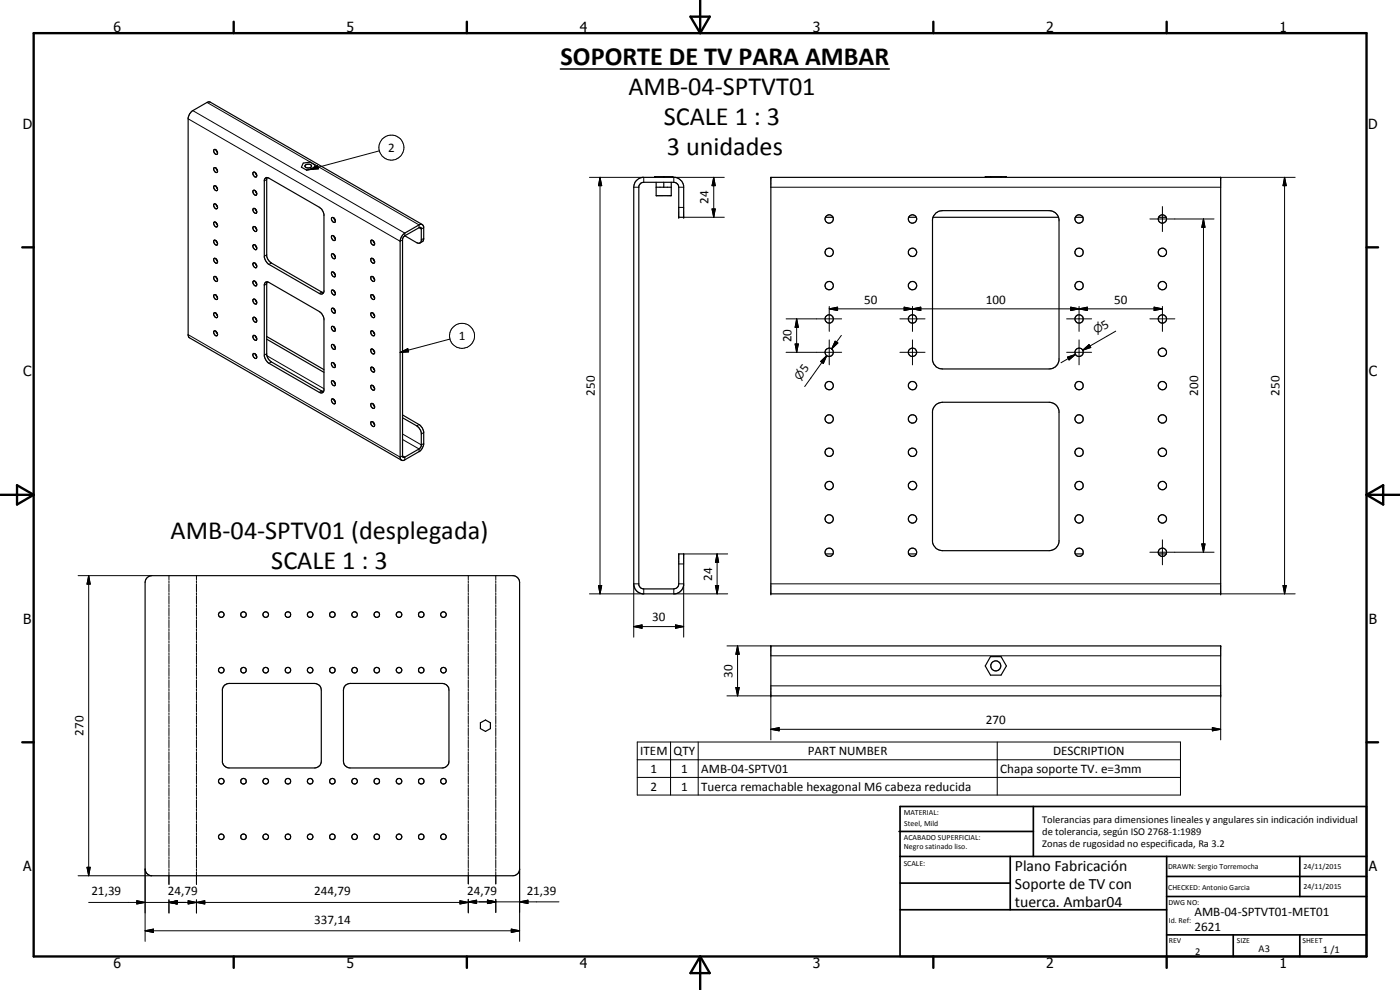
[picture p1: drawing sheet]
<svg xmlns="http://www.w3.org/2000/svg" width="420mm" height="297mm" viewBox="0 0 420 297" stroke-linecap="round" stroke-linejoin="round" font-family="sans-serif">
<g fill="none" stroke="#000" stroke-width=".35">
<path d="M64.2 50.4a.82 .82 0 0 1 .9 .4 .82 .82 0 0 1-.1 1l-.5-.2a1 1 0 0 1-.3-1.2zM64.3 44.9l.5 .1 .5 .9a.51 .51 0 0 1-.5 .5 .51 .51 0 0 1-.5-.6l-.2-.4zM64.8 55.9l-.4-.2a.84 .84 0 0 0-.1 1 .84 .84 0 0 0 .9 .4l.1-.5M64.8 55.9l.5 .7M64.8 45l.5 .8M64.8 50.4l.5 .8M76 51.7a.84 .84 0 0 1 .9 .4 .84 .84 0 0 1-.1 1 1.06 1.06 0 0 1-.8-1.4zM76 57.2a.83 .83 0 0 1 .9 .4 .83 .83 0 0 1-.1 1 1.07 1.07 0 0 1-.8-1.4zM76.6 51.8l.4 .8M76.6 57.2l.4 .8M79.7 53.4l.3-.1 .7 .2 15.1 8.7 1.1 1.2 .3 .9v23.2l-.1 .4-.5 .3-.8-.1-15.1-8.8a3.6 3.6 0 0 1-1.4-2.1v-23.2zM80.2 53.3l-.2 23.5 .3 .9 1.1 1.2 15.7 8.9"/>
<path d="M91.6 49.6a1.14 1.14 0 0 1 1.9 .3 1.14 1.14 0 0 1-2-.2zM92 51v.1M94 50.7l.6-1.2-1.6-.9-2 .3-.5 1.3 1.5 .8M94 50.7l-2 .4M94 50.7l-2 .3M190.8 54.4l.9-.8 1.1-.4h9.8a3.2 3.2 0 0 1 2.6 2.6v9.4h-1.5v-9a1.52 1.52 0 0 0-1.5-1.5h-9l-.8 .2-.7 1v119.6l.4 .8 1.1 .4h9l1.1-.4 .4-1.1v-9h1.5v9.4a2.98 2.98 0 0 1-2.6 2.6h-9.8a3 3 0 0 1-2.6-3v-119zM196.6 53.2l-.1-.2h5.5l-.3 .2M196.9 54.7v4h4.6v-4M196.9 56.2h4.6M199.2 53v.2M199.2 54.7v1.5M231.3 53.2h135v125h-135z"/>
<path d="M295.9 53.2l-.2-.2h6.3l-.2 .2M297.3 53l.1 .2M300.4 53l-.1 .2M64.2 61.3l.5-.1 .5 .6a.52 .52 0 0 1-.2 .9 .52 .52 0 0 1-.7-.6zM64.2 66.7a.83 .83 0 0 1 .9 .4 .83 .83 0 0 1-.1 1l-.5-.2a1 1 0 0 1-.3-1.2zM64.2 77.6a.83 .83 0 0 1 .9 .4 .83 .83 0 0 1-.1 1 1.09 1.09 0 0 1-.8-1.4zM64.3 72.1a.89 .89 0 0 1 .9 .5 .89 .89 0 0 1-.2 1 1.07 1.07 0 0 1-.7-1.5zM64.8 72.2l.5 .8M64.8 61.3l.5 .8M64.8 77.6l.5 .8M64.8 66.8l.5 .7M76 73.5l.1-.1a.89 .89 0 0 1 .8 .5 .89 .89 0 0 1-.1 1 1.07 1.07 0 0 1-.8-1.4z"/>
<path d="M76 68.1a.83 .83 0 0 1 .9 .4 .83 .83 0 0 1-.1 1 1.07 1.07 0 0 1-.8-1.4zM76 79a.78 .78 0 0 1 .9 .4 .78 .78 0 0 1-.2 .9l-.6-.5zM76.1 62.5a1 1 0 0 1 .8 1.5 1 1 0 0 1-.8-1.5zM76.6 68.1l.4 .8M76.6 79l.4 .8M76.6 73.6l.4 .7M76.6 62.7l.4 .8M99.6 76.2a.83 .83 0 0 1 .9 .4 .83 .83 0 0 1-.1 1 1.06 1.06 0 0 1-.8-1.4zM99.6 65.4a.84 .84 0 0 1 .9 .4 .84 .84 0 0 1-.1 1 1.07 1.07 0 0 1-.8-1.4zM99.6 70.8v-.1a.85 .85 0 0 1 .9 .5 .85 .85 0 0 1-.1 1 1.02 1.02 0 0 1-.8-1.4zM100.2 76.3l.4 .7M100.2 70.9l.4 .7"/>
<path d="M100.2 65.4l.4 .8M111.3 77.6l.1-.1a.89 .89 0 0 1 .9 .5 .89 .89 0 0 1-.2 1 1.07 1.07 0 0 1-.8-1.4zM111.4 72.1a.92 .92 0 0 1 .9 .5 .92 .92 0 0 1-.2 1 1.06 1.06 0 0 1-.7-1.5zM112 72.2l.4 .8M112 77.6l.4 .8M121.5 70.7l-.7 1.1v65.1l.4 .3 4.6-2.5 .5-.6 .1-4.2-.3-.9-.8-1.1-4.5-2.6M121.5 70.7l4.6-2.5 .3 .3v3.8a.86 .86 0 0 1-1.4 .5zM126.1 72.9l.8-.5 .3-.6v-3.8a.86 .86 0 0 0-1.4-.5l-4.3 2.4a3.6 3.6 0 0 0-1.4 2.2v65.3a.86 .86 0 0 0 1.4 .6l4.3-2.5a3.3 3.3 0 0 0 1.4-2.1v-3.9l-.6-1.2-.8-.9-5-2.9M126.8 67.4l-63.7-36.8-1 .1-4.2 2.5-1.1 1.2-.3 .9 .1 65.8 63.9 37M247.7 65.2h2.3M272.7 65.2h2.3M280 65.2h37.7"/>
<path d="M281 63.8l1.1-.5 .8-.1h32a3 3 0 0 1 2.9 2.6v42.3a3 3 0 0 1-2.9 2.6h-32a2.93 2.93 0 0 1-3-2.6v-42.3l.3-1.1zM322.7 65.2h2.3M347.7 65.2h2.3M64.2 83.1l.5-.1 .6 1a.51 .51 0 0 1-.5 .5 .51 .51 0 0 1-.5-.6zM64.2 99.4l.5-.1a1.13 1.13 0 0 1 .5 1.3 .88 .88 0 0 1-.9-.3 .88 .88 0 0 1-.1-.9zM64.3 88.4a1.1 1.1 0 0 1 .9 1.4 .88 .88 0 0 1-.9-.4 .88 .88 0 0 1 0-1zM64.8 94l-.4-.2a.84 .84 0 0 0-.1 1 .84 .84 0 0 0 .9 .4l.1-.5M64.8 83.1l.5 .8M64.8 88.5l.5 .8M64.8 94l.5 .7M64.8 99.4l.5 .8M76 89.8h.1a.95 .95 0 0 1 .8 1.4 1 1 0 0 1-.9-1.4z"/>
<path d="M76 84.4a.83 .83 0 0 1 .9 .4 .83 .83 0 0 1-.1 1 1.07 1.07 0 0 1-.8-1.4zM76 95.3a.83 .83 0 0 1 .9 .4 .83 .83 0 0 1-.1 1 1.07 1.07 0 0 1-.8-1.4zM76.6 89.9l.4 .8M76.6 84.5l.4 .7M76.6 95.3l.4 .8M79.7 84.7l.6-.1 .4 .2 15.1 8.7 .8 .6 .5 .9 .1 .6v21.5l-.1 .5-.5 .3-.8-.2-15.1-8.7a3.6 3.6 0 0 1-1.4-2.2v-21.5zM80.2 84.6l-.2 21.8 .3 1 1.1 1.2 15.7 8.9M99.6 92.6v-.1a.89 .89 0 0 1 .9 .5 .89 .89 0 0 1-.1 1 1.07 1.07 0 0 1-.8-1.4zM99.6 87.1a.83 .83 0 0 1 .9 .4 .83 .83 0 0 1-.1 1 1.07 1.07 0 0 1-.8-1.4zM99.6 81.6a.9 .9 0 0 1 .9 .5 .9 .9 0 0 1-.1 1l-.8-.6-.1-.3zM99.6 97.9a.9 .9 0 0 1 .9 .5 .9 .9 0 0 1-.1 1l-.8-.5-.1-.4zM100.2 92.6l.4 .8"/>
<path d="M100.2 81.7l.4 .8M100.2 98l.4 .8M100.2 87.2l.4 .7M111.3 83.1l.1-.1a.89 .89 0 0 1 .9 .5 .89 .89 0 0 1-.2 1 1.07 1.07 0 0 1-.8-1.4zM111.3 93.9h.1a.89 .89 0 0 1 .9 .4 .89 .89 0 0 1-.2 1 1.07 1.07 0 0 1-.8-1.4zM111.3 99.4l.1-.1a.91 .91 0 0 1 .9 .5 .91 .91 0 0 1 0 1 1 1 0 0 1-1-1.4zM111.4 88.4a.9 .9 0 0 1 .9 .5 .9 .9 0 0 1-.2 1 1.01 1.01 0 0 1-.7-1.5zM112 83.1l.4 .8M112 94l.4 .7M112 88.5l.4 .8M112 99.4l.4 .8M76 106.2a.84 .84 0 0 1 .9 .4 .84 .84 0 0 1-.1 1 1.07 1.07 0 0 1-.8-1.4z"/>
<path d="M76.1 100.6a.92 .92 0 0 1 .8 .5 .92 .92 0 0 1-.1 1.1 1.09 1.09 0 0 1-.7-1.6zM76.6 100.8l.4 .8M76.6 106.2l.4 .8M80 101.8l17.2 9.9M80 101l17.2 9.9M99.6 103.5a.84 .84 0 0 1 .9 .4 .84 .84 0 0 1-.1 1 1.07 1.07 0 0 1-.8-1.4zM99.6 108.9a.88 .88 0 0 1 .9 .3 .88 .88 0 0 1 0 1.1 1 1 0 0 1-.9-1.4zM99.6 114.3a.89 .89 0 0 1 .9 .5 .89 .89 0 0 1-.1 .9 1.01 1.01 0 0 1-.8-1.4zM99.6 119.7a.9 .9 0 0 1 .9 .5 .9 .9 0 0 1-.1 1 1.06 1.06 0 0 1-.8-1.5zM100.2 109l.4 .7M100.2 114.4l.4 .7M100.2 103.5l.4 .8"/>
<path d="M100.2 119.8l.4 .8M111.3 104.8a.83 .83 0 0 1 1 .4 .83 .83 0 0 1-.2 1 1.07 1.07 0 0 1-.8-1.4zM111.3 115.7l.1-.1a.9 .9 0 0 1 .9 .5 .9 .9 0 0 1-.2 1 1.07 1.07 0 0 1-.8-1.4zM111.4 110.2a.92 .92 0 0 1 .9 .5 .92 .92 0 0 1-.2 1 1.06 1.06 0 0 1-.7-1.5zM112 110.3l.4 .8M112 104.9l.4 .7M112 115.7l.4 .8M111.3 121.2a.83 .83 0 0 1 1 .3 .83 .83 0 0 1-.2 1.1 1.07 1.07 0 0 1-.8-1.4zM111.4 126.5a.92 .92 0 0 1 .9 .5 .92 .92 0 0 1-.2 1 1.06 1.06 0 0 1-.7-1.5zM112 126.7l.4 .7M112 121.2l.4 .8M281 121.3l1.9-.6h32a3 3 0 0 1 2.9 2.6v39.3a3 3 0 0 1-2.9 2.6h-32a3 3 0 0 1-3-2.6v-39.3l.3-1.1z"/>
<path d="M44 173.5l.9-.7 .6-.1h108.5a2.09 2.09 0 0 1 1.9 2.1v85.9a2 2 0 0 1-1.9 2.1h-108.5a2.09 2.09 0 0 1-2-2.1v-85.9zM247.7 166.2h2.3M272.7 166.2h2.3M322.7 166.2h2.3M347.7 166.2h2.3M231.3 193.8h135v15h-135zM297.3 197h3.1l1.6 2.8-1.6 2.8h-3.1l-1.6-2.8zM67.2 205.8l.9-.6 .6-.1h25.7a2 2 0 0 1 2 2v21.3a2 2 0 0 1-2 2h-25.7a2.2 2.2 0 0 1-2-1.6v-22.1zM103.5 205.8l.9-.6 .7-.1h27.6a2 2 0 0 1 2 2v21.3a2 2 0 0 1-2 2h-27.6a2.09 2.09 0 0 1-2-2v-21.3zM144.2 216.9l1.5-.9 1.5 .9v1.7l-1.5 .9-1.5-.9z"/>
<circle cx="248.8" cy="75.7" r="1.25"/>
<circle cx="248.9" cy="65.7" r="1.25"/>
<circle cx="273.8" cy="65.7" r="1.24"/>
<circle cx="273.8" cy="75.7" r="1.25"/>
<circle cx="323.8" cy="65.7" r="1.25"/>
<circle cx="323.8" cy="75.7" r="1.26"/>
<circle cx="348.8" cy="75.7" r="1.25"/>
<circle cx="348.9" cy="65.7" r="1.25"/>
<circle cx="248.9" cy="85.7" r="1.25"/>
<circle cx="248.9" cy="95.7" r="1.25"/>
<circle cx="273.8" cy="85.7" r="1.25"/>
<circle cx="273.9" cy="95.7" r="1.25"/>
<circle cx="323.8" cy="85.7" r="1.24"/>
<circle cx="323.9" cy="95.7" r="1.27"/>
<circle cx="348.8" cy="85.7" r="1.26"/>
<circle cx="348.8" cy="95.7" r="1.25"/>
<circle cx="248.8" cy="105.7" r="1.25"/>
<circle cx="248.8" cy="115.7" r="1.25"/>
<circle cx="273.9" cy="105.7" r="1.26"/>
<circle cx="273.9" cy="115.7" r="1.26"/>
<circle cx="323.8" cy="105.7" r="1.24"/>
<circle cx="323.8" cy="115.7" r="1.26"/>
<circle cx="348.8" cy="115.7" r="1.26"/>
<circle cx="348.8" cy="105.7" r="1.26"/>
<circle cx="248.9" cy="135.7" r="1.25"/>
<circle cx="248.9" cy="125.7" r="1.25"/>
<circle cx="273.8" cy="135.7" r="1.25"/>
<circle cx="273.9" cy="125.7" r="1.25"/>
<circle cx="323.8" cy="125.7" r="1.25"/>
<circle cx="323.9" cy="135.7" r="1.27"/>
<circle cx="348.8" cy="135.7" r="1.25"/>
<circle cx="348.9" cy="125.7" r="1.24"/>
<circle cx="248.9" cy="155.7" r="1.24"/>
<circle cx="248.9" cy="145.7" r="1.25"/>
<circle cx="273.8" cy="155.7" r="1.25"/>
<circle cx="273.9" cy="145.7" r="1.27"/>
<circle cx="323.8" cy="155.7" r="1.25"/>
<circle cx="323.8" cy="145.7" r="1.25"/>
<circle cx="348.8" cy="145.7" r="1.25"/>
<circle cx="348.8" cy="155.7" r="1.24"/>
<circle cx="248.9" cy="165.7" r="1.25"/>
<circle cx="273.9" cy="165.7" r="1.25"/>
<circle cx="323.8" cy="165.7" r="1.25"/>
<circle cx="348.8" cy="165.7" r="1.25"/>
<circle cx="66.4" cy="184.4" r=".83"/>
<circle cx="73.1" cy="184.4" r=".85"/>
<circle cx="79.7" cy="184.4" r=".83"/>
<circle cx="86.4" cy="184.4" r=".85"/>
<circle cx="93.1" cy="184.4" r=".83"/>
<circle cx="99.7" cy="184.4" r=".85"/>
<circle cx="106.4" cy="184.4" r=".83"/>
<circle cx="113.1" cy="184.4" r=".85"/>
<circle cx="119.8" cy="184.4" r=".84"/>
<circle cx="126.4" cy="184.4" r=".85"/>
<circle cx="133.1" cy="184.4" r=".83"/>
<circle cx="298.8" cy="199.8" r="1.51"/>
<circle cx="66.4" cy="201.1" r=".84"/>
<circle cx="73.1" cy="201.1" r=".84"/>
<circle cx="79.8" cy="201.1" r=".84"/>
<circle cx="86.4" cy="201.1" r=".82"/>
<circle cx="93.1" cy="201.1" r=".84"/>
<circle cx="99.8" cy="201.1" r=".83"/>
<circle cx="106.4" cy="201.1" r=".84"/>
<circle cx="113.1" cy="201.1" r=".83"/>
<circle cx="119.8" cy="201.1" r=".84"/>
<circle cx="126.4" cy="201.1" r=".82"/>
<circle cx="133.1" cy="201.1" r=".83"/>
<circle cx="66.4" cy="234.4" r=".84"/>
<circle cx="73.1" cy="234.4" r=".85"/>
<circle cx="79.8" cy="234.4" r=".84"/>
<circle cx="86.4" cy="234.4" r=".85"/>
<circle cx="93.1" cy="234.4" r=".84"/>
<circle cx="99.8" cy="234.4" r=".83"/>
<circle cx="106.4" cy="234.4" r=".84"/>
<circle cx="113.1" cy="234.4" r=".85"/>
<circle cx="119.7" cy="234.4" r=".84"/>
<circle cx="126.4" cy="234.4" r=".85"/>
<circle cx="133.1" cy="234.4" r=".83"/>
<circle cx="66.4" cy="251.1" r=".83"/>
<circle cx="73.1" cy="251.1" r=".84"/>
<circle cx="79.7" cy="251.1" r=".83"/>
<circle cx="86.4" cy="251.1" r=".85"/>
<circle cx="93.1" cy="251.1" r=".83"/>
<circle cx="99.7" cy="251.1" r=".82"/>
<circle cx="106.4" cy="251.1" r=".84"/>
<circle cx="113.1" cy="251.1" r=".84"/>
<circle cx="119.7" cy="251.1" r=".83"/>
<circle cx="126.4" cy="251.1" r=".84"/>
<circle cx="133.1" cy="251.1" r=".83"/>
</g>
<g fill="none" stroke="#000" stroke-width=".3">
<path d="M56.5 35.6l63.6 36.8 .7-.4M57.9 33.2l63.6 36.7v.8M62.1 30.7l63.7 36.8v.8l.6 .4 .8-.4M80 53.9l-.7 .4M93 50.8l2.3-1.1 .2 1zM113.9 45.3l-20.9 5.5M176.9 53.2h16.3v1.5M180.1 53.2l.5 2.5h-1zM180.1 53.2v125M190.2 56.2h1.5M203.7 56.2h1.5M214.2 53.2l.5 2.5h-1z"/>
<path d="M214.2 53.2v12M217.4 53.2h-15.2v1.5M231.3 56.2h135M366.3 53.2h22.4M385.5 53.2l.5 2.5h-.9zM385.5 53.2v125M80 76.5l-.7 .4M81.4 78.9l-.7 .4M127.2 71.5l-.8 .5M203.7 62.2h1.5M205.2 65.2h12.2M213.7 62.7h1l-.5 2.5z"/>
<path d="M345.1 65.7h19.3M348.9 62v7.5M361.2 65.7l.4 2.5h-.9zM361.2 65.7v100M64.8 99.6l.3 .1M80 85.2l-.7 .4M96.6 87.6l-.8 .5M235.9 95.7h16.7M239.1 95.7l.5 2.5h-1zM239.1 95.7v10M248.9 92.7l2.5-.5v1zM248.9 91.9v7.5"/>
<path d="M248.9 92.7h100M270.1 95.7h7.5M271.3 92.2l2.5 .5-2.5 .5zM271.3 92.2l5 1v-1l-5 1zM273.8 92.7l2.5-.5v1zM273.8 91.9v7.5M320.1 95.7h7.5M321.3 92.2l2.5 .5-2.5 .5zM321.3 92.2l5 1v-1l-5 1zM323.8 92.7l2.5-.5v1zM323.8 91.9v7.5M334.8 99.4l-9.9 5.7"/>
<path d="M345.1 95.7h7.5M346.4 92.2l2.5 .5-2.5 .5zM348.9 91.9v7.5M56.5 100.4l63.6 36.8 .7-.4 .7 .4v.8M76.7 106.3l.2 .2M80 106.1l-.7 .5M80.1 106.7l17.1 9.9M81.4 108.6l-.7 .4M96.6 117.3l-.8 .4M100.2 120l.2 .1M120.1 105.7l2.3-1.1 .2 1zM135.1 101.7l-15 4"/>
<path d="M235.9 105.7h16.7M238.6 103.2h1l-.5 2.5zM246.3 108.5l1.8-1.8-1 2.4zM248.1 106.7l-6.6 9.3M248.9 102v7.5M250.6 102.4l.8 .5-1.8 1.8zM252.5 100.6l-2.9 4.1M270.1 105.7h7.5M273.8 102v7.5M320.1 105.7h7.5M320.4 107.1l2.4-.8-2 1.7zM322.8 106.3l-4.4 2.5"/>
<path d="M323.8 102v7.5M324.9 105.1l1.9-1.7 .6 .9zM327.1 103.8l-2.2 1.3M112 126.8l.2 .1M120.8 130.2l5.6 3.3 .8-.4M120.8 131.9l5 2.8v.8M125.8 127.4l-.8 .4M127.2 129.8l-.8 .4M23.4 172.7h22.1M26.6 172.7l.5 2.6h-1zM26.6 172.7v90.1M50.7 172.7v1.2"/>
<path d="M50.7 174.2v.6M50.7 175.1v2.4M50.7 177.8v.6M50.7 178.7v2.4M59 172.7v1.2M59 174.2v.6M59 175.1v2.4M59 177.8v.6M59 178.7v2.4M140.5 172.7v1.2M140.5 174.2v.6M140.5 175.1v2.4"/>
<path d="M140.5 177.8v.6M140.5 178.7v2.4M148.8 172.7v1.2M148.8 174.2v.6M148.8 175.1v2.4M148.8 177.8v.6M148.8 178.7v2.4M179.6 175.7h1l-.5 2.5zM191.7 175.2h-1.5v16M193.2 176.7v1.5h-16.3M202.2 176.7v1.5h16.2M203.7 175.2h1.5v16"/>
<path d="M203.7 169.2h1.5M205.2 166.2h13.2M214.7 175.7h1l-.5 2.5zM215.2 166.2l.5 2.5h-1zM215.2 166.2v12M231.3 175.2h135M345.1 165.7h19.3M348.9 162v7.5M360.7 163.2h.9l-.4 2.5zM366.3 178.2h22.4M385.1 175.7h.9l-.5 2.5zM50.7 181.4v.6"/>
<path d="M50.7 182.3v2.4M50.7 185v.6M50.7 185.9v2.4M50.7 188.6v.6M50.7 189.5v2.4M50.7 192.2v.6M50.7 193.2v2.3M50.7 195.8v.7M50.7 196.7v2.4M50.7 199.4v.6M59 181.4v.6M59 182.3v2.4"/>
<path d="M59 185v.6M59 185.9v2.4M59 188.6v.6M59 189.5v2.4M59 192.2v.6M59 193.2v2.3M59 195.8v.7M59 196.7v2.4M59 199.4v.6M140.5 181.4v.6M140.5 182.3v2.4M140.5 185v.6"/>
<path d="M140.5 185.9v2.4M140.5 188.6v.6M140.5 189.5v2.4M140.5 192.2v.6M140.5 193.2v2.3M140.5 195.8v.7M140.5 196.7v2.4M140.5 199.4v.6M148.8 181.4v.6M148.8 182.3v2.4M148.8 185v.6M148.8 185.9v2.4"/>
<path d="M148.8 188.6v.6M148.8 189.5v2.4M148.8 192.2v.6M148.8 193.2v2.3M148.8 195.8v.7M148.8 196.7v2.4M148.8 199.4v.6M190.2 188l2.5-.5v1zM190.2 188h15M202.7 187.5l2.5 .5-2.5 .5zM218.2 193.8h13.1M221.3 193.8l.6 2.5h-1.1z"/>
<path d="M221.3 193.8v15M231.3 196.8h135M50.7 200.3v2.4M50.7 203v.6M50.7 204v2.3M50.7 206.6v.7M50.7 207.6v2.3M50.7 210.2v.6M50.7 211.1v2.4M50.7 213.9v.5M50.7 214.8v2.3M50.7 217.4v.7"/>
<path d="M50.7 218.4v2.3M59 200.3v2.4M59 203v.6M59 204v2.3M59 206.6v.7M59 207.6v2.3M59 210.2v.6M59 211.1v2.4M59 213.9v.5M59 214.8v2.3M59 217.4v.7M59 218.4v2.3"/>
<path d="M140.5 200.3v2.4M140.5 203v.6M140.5 204v2.3M140.5 206.6v.7M140.5 207.6v2.3M140.5 210.2v.6M140.5 211.1v2.4M140.5 213.9v.5M140.5 214.8v2.3M140.5 217.4v.7M140.5 218.4v2.3M148.8 200.3v2.4"/>
<path d="M148.8 203v.6M148.8 204v2.3M148.8 206.6v.7M148.8 207.6v2.3M148.8 210.2v.6M148.8 211.1v2.4M148.8 213.9v.5M148.8 214.8v2.3M148.8 217.4v.7M148.8 218.4v2.3M218.2 208.8h13.1v13.2M220.8 206.3h1.1l-.6 2.5z"/>
<path d="M231.3 218.8l2.5-.5v1zM231.3 205.8h135M231.3 218.8h135M363.8 218.3l2.5 .5-2.5 .5zM366.3 208.8v13.2M50.7 221v.7M50.7 221.9v2.4M50.7 224.7v.5M50.7 225.6v2.4M50.7 228.2v.7M50.7 229.2v2.3M50.7 231.8v.7"/>
<path d="M50.7 232.7v2.4M50.7 235.5v.6M50.7 236.3v2.5M50.7 239.1v.5M50.7 239.9v2.5M59 221v.7M59 221.9v2.4M59 224.7v.5M59 225.6v2.4M59 228.2v.7M59 229.2v2.3M59 231.8v.7"/>
<path d="M59 232.7v2.4M59 235.5v.6M59 236.3v2.5M59 239.1v.5M59 239.9v2.5M140.5 221v.7M140.5 221.9v2.4M140.5 224.7v.5M140.5 225.6v2.4M140.5 228.2v.7M140.5 229.2v2.3M140.5 231.8v.7"/>
<path d="M140.5 232.7v2.4M140.5 235.5v.6M140.5 236.3v2.5M140.5 239.1v.5M140.5 239.9v2.5M148.8 221v.7M148.8 221.9v2.4M148.8 224.7v.5M148.8 225.6v2.4M148.8 228.2v.7M148.8 229.2v2.3M148.8 231.8v.7"/>
<path d="M148.8 232.7v2.4M148.8 235.5v.6M148.8 236.3v2.5M148.8 239.1v.5M148.8 239.9v2.5M191.3 222.6h163v15.9h-163zM191.3 228h163M191.3 233.3h163M201.2 222.6v15.9M209.5 222.6v15.9M299.3 222.6v15.9M50.7 242.6v.6"/>
<path d="M50.7 243.5v2.4M50.7 246.3v.5M50.7 247.1v2.5M50.7 249.9v.5M50.7 250.7v2.5M50.7 253.4v.6M50.7 254.3v2.5M50.7 257v.6M50.7 257.9v2.4M59 242.6v.6M59 243.5v2.4M59 246.3v.5"/>
<path d="M59 247.1v2.5M59 249.9v.5M59 250.7v2.5M59 253.4v.6M59 254.3v2.5M59 257v.6M59 257.9v2.4M140.5 242.6v.6M140.5 243.5v2.4M140.5 246.3v.5M140.5 247.1v2.5M140.5 249.9v.5"/>
<path d="M140.5 250.7v2.5M140.5 253.4v.6M140.5 254.3v2.5M140.5 257v.6M140.5 257.9v2.4M148.8 242.6v.6M148.8 243.5v2.4M148.8 246.3v.5M148.8 247.1v2.5M148.8 249.9v.5M148.8 250.7v2.5M148.8 253.4v.6"/>
<path d="M148.8 254.3v2.5M148.8 257v.6M148.8 257.9v2.4M23.4 262.8h22.1M26.1 260.2h1l-.5 2.6zM26.6 270.8h113.9M41.1 270.3l2.4 .5-2.4 .4zM43.5 279.3l2.5-.5v1zM43.5 279.3h112.4M43.5 260.7v21.7M50.7 270.8l2.5-.5v.9zM50.7 260.6v.6"/>
<path d="M50.7 261.5v3.8M50.7 270v3.9M56.5 270.3l2.5 .5-2.5 .4zM59 270.8l2.5-.5v.9zM59 260.6v.6M59 261.5v3.8M59 270v3.9M138 270.3l2.5 .5-2.5 .4zM140.5 270.6l2.5-.5v1zM140.5 260.6v.6M140.5 261.5v3.7M140.5 269.8v4.1"/>
<path d="M140.5 270.6h27.3M146.3 270.1l2.5 .5-2.5 .5zM148.8 260.6v.6M148.8 261.5v3.7M148.8 269.8v4M153.4 278.8l2.5 .5-2.5 .5zM155.9 270.6l2.5-.5v1zM155.9 260.7v21.7"/>
<circle cx="117.5" cy="44.3" r="3.7"/>
<circle cx="138.7" cy="100.8" r="3.7"/>
</g>
<path d="M168.2 20.7h98.7" fill="none" stroke="#000" stroke-width=".46"/>
<g fill="#000">
<circle cx="231.3" cy="53.2" r=".18"/>
<circle cx="366.3" cy="53.2" r=".18"/>
<circle cx="203.7" cy="65.2" r=".18"/>
<circle cx="205.2" cy="65.2" r=".18"/>
<circle cx="231.3" cy="178.2" r=".18"/>
<circle cx="366.3" cy="178.2" r=".18"/>
<circle cx="231.3" cy="193.8" r=".18"/>
<circle cx="366.3" cy="193.8" r=".18"/>
<circle cx="231.3" cy="208.8" r=".18"/>
<circle cx="366.3" cy="208.8" r=".18"/>
</g>
<g fill="none" stroke="#000" stroke-width=".71">
<path d="M10.1 9.9h400v277.1h-400zM70.1 6.5v3.4M140.1 6.5v3.4M207.2 5h5.8l-2.9 4.9zM210.1 0v9.9M280.1 6.5v3.4M350.1 6.5v3.4M6.7 74.2h3.4M410.1 74.2h3.5M.1 148.5h10M5.1 145.6l5 2.9-5 2.9zM410.1 148.5h10"/>
<path d="M410.1 148.5l5-2.9v5.8zM6.7 222.7h3.4M410.1 222.7h3.5M70.1 287v3.4M140.1 287v3.4M210.1 287v10M210.1 287l2.9 5h-5.8zM280.1 287v3.4M350.1 287v3.4"/>
</g>
<g fill="none" stroke="#000" stroke-width=".51">
<path d="M269.8 249.5h40.3M270.1 242h140v45h-140zM270.1 257h140M303.2 257v16M310.1 242v15M350.1 257v30M390.1 257v12M270.1 265h33.1M270.1 273h80M350.1 269h60M350.1 263h60M350.1 280.5h60"/>
<path d="M370.1 280.5v6.5M390.1 280.5v6.5"/>
</g>
<g fill="#000">
<path d="M93 50.8l2.3-1.1 .2 1zM180.1 53.2l.5 2.5h-1zM214.2 53.2l.5 2.5h-1zM385.5 53.2l.5 2.5h-.9zM213.7 62.7h1l-.5 2.5zM361.2 65.7l.4 2.5h-.9zM239.1 95.7l.5 2.5h-1zM248.9 92.7l2.5-.5v1zM271.3 92.2l2.5 .5-2.5 .5zM273.8 92.7l2.5-.5v1zM321.3 92.2l2.5 .5-2.5 .5zM323.8 92.7l2.5-.5v1z"/>
<path d="M346.4 92.2l2.5 .5-2.5 .5zM120.1 105.7l2.3-1.1 .2 1zM238.6 103.2h1l-.5 2.5zM246.3 108.5l1.8-1.8-1 2.4zM250.6 102.4l.8 .5-1.8 1.8zM320.4 107.1l2.4-.8-2 1.7zM324.9 105.1l1.9-1.7 .6 .9zM26.6 172.7l.5 2.6h-1zM179.6 175.7h1l-.5 2.5zM214.7 175.7h1l-.5 2.5zM215.2 166.2l.5 2.5h-1zM360.7 163.2h.9l-.4 2.5z"/>
<path d="M385.1 175.7h.9l-.5 2.5zM190.2 188l2.5-.5v1zM202.7 187.5l2.5 .5-2.5 .5zM221.3 193.8l.6 2.5h-1.1zM220.8 206.3h1.1l-.6 2.5zM231.3 218.8l2.5-.5v1zM363.8 218.3l2.5 .5-2.5 .5zM26.1 260.2h1l-.5 2.6zM41.1 270.3l2.4 .5-2.4 .4zM43.5 279.3l2.5-.5v1zM50.7 270.8l2.5-.5v.9zM56.5 270.3l2.5 .5-2.5 .4z"/>
<path d="M59 270.8l2.5-.5v.9zM138 270.3l2.5 .5-2.5 .4zM140.5 270.6l2.5-.5v1zM146.3 270.1l2.5 .5-2.5 .5zM153.4 278.8l2.5 .5-2.5 .5zM155.9 270.6l2.5-.5v1z"/>
</g>
<g font-size="7.9">
<text x="168.2" y="19.6">SOPORTE DE TV PARA AMBAR</text>
<text x="188.6" y="28.6">AMB-04-SPTVT01</text>
<text x="199.2" y="37.6">SCALE 1 : 3</text>
<text x="200.1" y="46.6">3 unidades</text>
<text x="51.2" y="161.6">AMB-04-SPTV01 (desplegada)</text>
<text x="81.4" y="170.6">SCALE 1 : 3</text>
</g>
<g font-size="4.7">
<text x="304.6" y="261.2">Plano Fabricación</text>
<text x="304.6" y="266.6">Soporte de TV con</text>
<text x="304.6" y="272">tuerca. Ambar04</text>
</g>
<g font-size="4.2">
<text x="34" y="9.6">6</text>
<text x="104" y="9.6">5</text>
<text x="174" y="9.6">4</text>
<text x="244" y="9.6">3</text>
<text x="314" y="9.6">2</text>
<text x="384" y="9.6">1</text>
<text x="6.8" y="38.7">D</text>
<text x="410.6" y="38.7">D</text>
<text x="7" y="112.9">C</text>
<text x="410.8" y="112.9">C</text>
<text x="7" y="187.1">B</text>
<text x="410.8" y="187.1">B</text>
<text x="7" y="261.4">A</text>
<text x="410.8" y="261.4">A</text>
<text x="34" y="290.4">6</text>
<text x="104" y="290.4">5</text>
<text x="174" y="290.4">4</text>
<text x="244" y="290.4">3</text>
<text x="314" y="290.4">2</text>
<text x="384" y="290.4">1</text>
</g>
<g font-size="3.9">
<text x="116.5" y="45.6">2</text>
<text x="212.7" y="61.3" transform="rotate(-90 212.7 61.3)">24</text>
<text x="259.4" y="91.1">50</text>
<text x="295.9" y="91.1">100</text>
<text x="334.3" y="91.1">50</text>
<text x="331.4" y="98.9" transform="rotate(-30 331.4 98.9)">5</text>
<text x="137.7" y="102.1">1</text>
<text x="237.6" y="102.7" transform="rotate(-90 237.6 102.7)">20</text>
<text x="241.8" y="111.9" transform="rotate(-54 241.8 111.9)">5</text>
<text x="178.6" y="118.7" transform="rotate(-90 178.6 118.7)">250</text>
<text x="359.6" y="118.7" transform="rotate(-90 359.6 118.7)">200</text>
<text x="384" y="118.7" transform="rotate(-90 384 118.7)">250</text>
<text x="213.7" y="174.2" transform="rotate(-90 213.7 174.2)">24</text>
<text x="195.7" y="186.4">30</text>
<text x="219.8" y="203.3" transform="rotate(-90 219.8 203.3)">30</text>
<text x="25.1" y="220.7" transform="rotate(-90 25.1 220.7)">270</text>
<text x="295.9" y="217.3">270</text>
<text x="192.1" y="226.6">ITEM</text>
<text x="202.2" y="226.6">QTY</text>
<text x="242.4" y="226.6">PART NUMBER</text>
<text x="316" y="226.6">DESCRIPTION</text>
<text x="195.3" y="231.9">1</text>
<text x="204.4" y="231.9">1</text>
<text x="210.4" y="231.9">AMB-04-SPTV01</text>
<text x="300.2" y="231.9">Chapa soporte TV. e=3mm</text>
<text x="195.3" y="237.2">2</text>
<text x="204.4" y="237.2">1</text>
<text x="210.4" y="237.3">Tuerca remachable hexagonal M6 cabeza reducida</text>
<text x="27.4" y="268.6">21,39</text>
<text x="50.4" y="268.6">24,79</text>
<text x="94.3" y="268.6">244,79</text>
<text x="140.2" y="268.5">24,79</text>
<text x="158.1" y="268.5">21,39</text>
<text x="358.5" y="275">AMB-04-SPTVT01-MET01</text>
<text x="94.3" y="277.2">337,14</text>
<text x="358.5" y="279.4">2621</text>
</g>
<g font-size="3.3">
<text x="329" y="100.3" transform="rotate(-30 329 100.3)">n</text>
<text x="240.2" y="114.2" transform="rotate(-54 240.2 114.2)">n</text>
</g>
<g font-size="3.1">
<text x="312.7" y="246.8">Tolerancias para dimensiones lineales y angulares sin indicación individual</text>
<text x="312.7" y="250.4">de tolerancia, según ISO 2768-1:1989</text>
<text x="312.7" y="254">Zonas de rugosidad no especificada, Ra 3.2</text>
<text x="358.7" y="286.5">2</text>
<text x="377.7" y="285.6">A3</text>
<text x="397" y="285.9">1 /1</text>
</g>
<g font-size="2.4">
<text x="271.2" y="244.4">MATERIAL:</text>
<text x="271.3" y="252">ACABADO SUPERFICIAL:</text>
<text x="271.4" y="247.9">Steel, Mild</text>
<text x="271.3" y="254.6">Negro satinado liso.</text>
<text x="271.2" y="259.7">SCALE:</text>
<text x="350.6" y="260.8">DRAWN: Sergio Torremocha</text>
<text x="391.2" y="260.6">24/11/2015</text>
<text x="350.6" y="267">CHECKED: Antonio Garcia</text>
<text x="391.2" y="266.7">24/11/2015</text>
<text x="350.6" y="271.4">DWG NO:</text>
<text x="350.8" y="276.9">Id. Ref:</text>
<text x="350.8" y="282.8">REV</text>
<text x="371.2" y="282.9">SIZE</text>
<text x="390.9" y="282.9">SHEET</text>
</g>
</svg>
